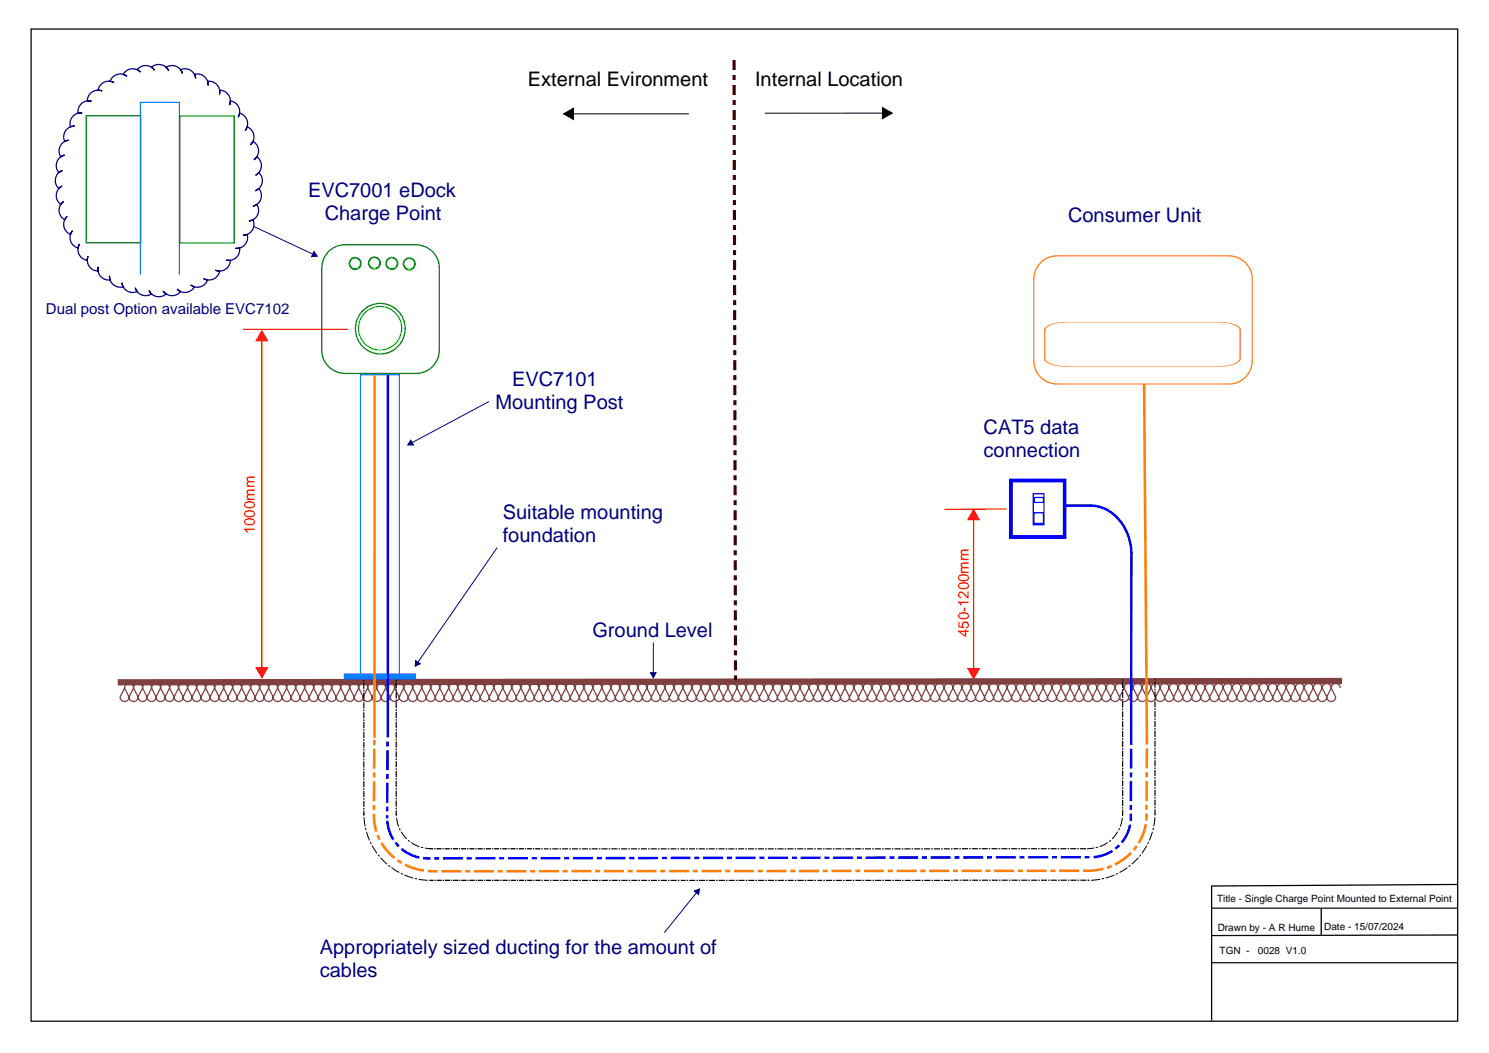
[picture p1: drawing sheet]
<svg xmlns="http://www.w3.org/2000/svg" width="420mm" height="297mm" viewBox="0 0 420 297" stroke-linecap="round" stroke-linejoin="round" font-family="sans-serif">
<path d="M378.5 192.1l-345.3 .3" fill="none" stroke="#804040" stroke-width="1.8" stroke-linecap="butt"/>
<g fill="none" stroke="#804040" stroke-width=".35">
<path d="M35.1 194l-1.2 2.6a1.27 1.27 0 0 0 1.2 1.3 1.27 1.27 0 0 0 1.3-1.3M35.5 193.2a1.27 1.27 0 0 1 1.4-.3 1.27 1.27 0 0 1 .8 1.1l-1.3 2.6-1.3-2.6zM36.4 196.6a1.27 1.27 0 0 0 1.3 1.3 1.27 1.27 0 0 0 1.2-1.3M38 193.2a1.27 1.27 0 0 1 1.4-.3 1.27 1.27 0 0 1 .8 1.1l-1.3 2.6-1.2-2.6zM38.9 196.6a1.27 1.27 0 0 0 1.3 1.3 1.27 1.27 0 0 0 1.3-1.3M40.6 193.2a1.27 1.27 0 0 1 1.4-.3 1.27 1.27 0 0 1 .8 1.1l-1.3 2.6-1.3-2.6zM41.5 196.6a1.27 1.27 0 0 0 1.3 1.3 1.27 1.27 0 0 0 1.2-1.3M43.1 193.2a1.27 1.27 0 0 1 1.4-.3 1.27 1.27 0 0 1 .8 1.1l-1.3 2.6-1.2-2.6zM44 196.6a1.27 1.27 0 0 0 1.3 1.3 1.27 1.27 0 0 0 1.3-1.3M45.7 193.2a1.27 1.27 0 0 1 1.4-.3 1.27 1.27 0 0 1 .7 1.1l-1.2 2.6-1.3-2.6zM46.6 196.6a1.27 1.27 0 0 0 1.2 1.3 1.27 1.27 0 0 0 1.3-1.3M48.2 193.2a1.27 1.27 0 0 1 1.4-.3 1.27 1.27 0 0 1 .8 1.1l-1.3 2.6-1.3-2.6z"/>
<path d="M49.1 196.6a1.27 1.27 0 0 0 1.3 1.3 1.27 1.27 0 0 0 1.2-1.3M50.7 193.2a1.27 1.27 0 0 1 1.4-.3 1.27 1.27 0 0 1 .8 1.1l-1.3 2.6-1.2-2.6zM51.6 196.6a1.27 1.27 0 0 0 1.3 1.3 1.27 1.27 0 0 0 1.3-1.3M53.3 193.2a1.27 1.27 0 0 1 1.4-.3 1.27 1.27 0 0 1 .8 1.1l-1.3 2.6-1.3-2.6zM54.2 196.6a1.27 1.27 0 0 0 1.3 1.3 1.27 1.27 0 0 0 1.2-1.3M55.8 193.2a1.27 1.27 0 0 1 1.4-.3 1.27 1.27 0 0 1 .8 1.1l-1.3 2.6-1.2-2.6zM56.7 196.6a1.27 1.27 0 0 0 1.3 1.3 1.27 1.27 0 0 0 1.3-1.3M58.4 193.2a1.27 1.27 0 0 1 1.4-.3 1.27 1.27 0 0 1 .7 1.1l-1.2 2.6-1.3-2.6zM59.3 196.6a1.27 1.27 0 0 0 1.2 1.3 1.27 1.27 0 0 0 1.3-1.3M60.9 193.2a1.27 1.27 0 0 1 1.4-.3 1.27 1.27 0 0 1 .8 1.1l-1.3 2.6-1.3-2.6zM61.8 196.6a1.27 1.27 0 0 0 1.3 1.3 1.27 1.27 0 0 0 1.2-1.3M63.4 193.2a1.27 1.27 0 0 1 1.4-.3 1.27 1.27 0 0 1 .8 1.1l-1.3 2.6-1.2-2.6z"/>
<path d="M64.3 196.6a1.27 1.27 0 0 0 1.3 1.3 1.27 1.27 0 0 0 1.3-1.3M66 193.2a1.27 1.27 0 0 1 1.4-.3 1.27 1.27 0 0 1 .8 1.1l-1.3 2.6-1.3-2.6zM66.9 196.6a1.27 1.27 0 0 0 1.3 1.3 1.27 1.27 0 0 0 1.2-1.3M68.5 193.2a1.27 1.27 0 0 1 1.4-.3 1.27 1.27 0 0 1 .8 1.1l-1.3 2.6-1.2-2.6zM69.4 196.6a1.27 1.27 0 0 0 1.3 1.3 1.27 1.27 0 0 0 1.3-1.3M71.1 193.2a1.27 1.27 0 0 1 1.4-.3 1.27 1.27 0 0 1 .7 1.1l-1.2 2.6-1.3-2.6zM72 196.6a1.27 1.27 0 0 0 1.2 1.3 1.27 1.27 0 0 0 1.3-1.3M73.6 193.2a1.27 1.27 0 0 1 1.4-.3 1.27 1.27 0 0 1 .8 1.1l-1.3 2.6-1.3-2.6zM74.5 196.6a1.27 1.27 0 0 0 1.3 1.3 1.27 1.27 0 0 0 1.2-1.3M76.1 193.2a1.27 1.27 0 0 1 1.4-.3 1.27 1.27 0 0 1 .8 1.1l-1.3 2.6-1.2-2.6zM77 196.6a1.27 1.27 0 0 0 1.3 1.3 1.27 1.27 0 0 0 1.3-1.3M78.7 193.2a1.27 1.27 0 0 1 1.4-.3 1.27 1.27 0 0 1 .8 1.1l-1.3 2.6-1.3-2.6z"/>
<path d="M79.6 196.6a1.27 1.27 0 0 0 1.3 1.3 1.27 1.27 0 0 0 1.2-1.3M81.2 193.2a1.27 1.27 0 0 1 1.4-.3 1.27 1.27 0 0 1 .8 1.1l-1.3 2.6-1.2-2.6zM82.1 196.6a1.27 1.27 0 0 0 1.3 1.3 1.27 1.27 0 0 0 1.3-1.3M83.8 193.2a1.27 1.27 0 0 1 1.4-.3 1.27 1.27 0 0 1 .7 1.1l-1.2 2.6-1.3-2.6zM84.7 196.6a1.27 1.27 0 0 0 1.2 1.3 1.27 1.27 0 0 0 1.3-1.3M86.3 193.2a1.27 1.27 0 0 1 1.4-.3 1.27 1.27 0 0 1 .8 1.1l-1.3 2.6-1.3-2.6zM87.2 196.6a1.27 1.27 0 0 0 1.3 1.3 1.27 1.27 0 0 0 1.2-1.3M88.8 193.2a1.27 1.27 0 0 1 1.4-.3 1.27 1.27 0 0 1 .8 1.1l-1.3 2.6-1.2-2.6zM89.7 196.6a1.27 1.27 0 0 0 1.3 1.3 1.27 1.27 0 0 0 1.3-1.3M91.4 193.2a1.27 1.27 0 0 1 1.4-.3 1.27 1.27 0 0 1 .8 1.1l-1.3 2.6-1.3-2.6zM92.3 196.6a1.27 1.27 0 0 0 1.3 1.3 1.27 1.27 0 0 0 1.2-1.3M93.9 193.2a1.27 1.27 0 0 1 1.4-.3 1.27 1.27 0 0 1 .8 1.1l-1.3 2.6-1.2-2.6z"/>
<path d="M94.8 196.6a1.27 1.27 0 0 0 1.3 1.3 1.27 1.27 0 0 0 1.3-1.3M96.5 193.2a1.27 1.27 0 0 1 1.4-.3 1.27 1.27 0 0 1 .7 1.1l-1.2 2.6-1.3-2.6zM97.4 196.6a1.27 1.27 0 0 0 1.2 1.3 1.27 1.27 0 0 0 1.3-1.3M99 193.2a1.27 1.27 0 0 1 1.4-.3 1.27 1.27 0 0 1 .8 1.1l-1.3 2.6-1.3-2.6zM99.9 196.6a1.27 1.27 0 0 0 1.3 1.3 1.27 1.27 0 0 0 1.2-1.3M101.5 193.2a1.27 1.27 0 0 1 1.4-.3 1.27 1.27 0 0 1 .8 1.1l-1.3 2.6-1.2-2.6zM102.4 196.6a1.27 1.27 0 0 0 1.3 1.3 1.27 1.27 0 0 0 1.3-1.3M104.1 193.2a1.27 1.27 0 0 1 1.4-.3 1.27 1.27 0 0 1 .8 1.1l-1.3 2.6-1.3-2.6zM105 196.6a1.27 1.27 0 0 0 1.3 1.3 1.27 1.27 0 0 0 1.2-1.3M106.6 193.2a1.27 1.27 0 0 1 1.4-.3 1.27 1.27 0 0 1 .8 1.1l-1.3 2.6-1.2-2.6zM107.5 196.6a1.27 1.27 0 0 0 1.3 1.3 1.27 1.27 0 0 0 1.3-1.3M109.2 193.2a1.27 1.27 0 0 1 1.4-.3 1.27 1.27 0 0 1 .7 1.1l-1.2 2.6-1.3-2.6z"/>
<path d="M110.1 196.6a1.27 1.27 0 0 0 1.2 1.3 1.27 1.27 0 0 0 1.3-1.3M111.7 193.2a1.27 1.27 0 0 1 1.4-.3 1.27 1.27 0 0 1 .8 1.1l-1.3 2.6-1.3-2.6zM112.6 196.6a1.27 1.27 0 0 0 1.3 1.3 1.27 1.27 0 0 0 1.2-1.3M114.2 193.2a1.27 1.27 0 0 1 1.4-.3 1.27 1.27 0 0 1 .8 1.1l-1.3 2.6-1.2-2.6zM115.1 196.6a1.27 1.27 0 0 0 1.3 1.3 1.27 1.27 0 0 0 1.3-1.3M116.8 193.2a1.27 1.27 0 0 1 1.4-.3 1.27 1.27 0 0 1 .8 1.1l-1.3 2.6-1.3-2.6zM117.7 196.6a1.27 1.27 0 0 0 1.3 1.3 1.27 1.27 0 0 0 1.2-1.3M119.3 193.2a1.27 1.27 0 0 1 1.4-.3 1.27 1.27 0 0 1 .8 1.1l-1.3 2.6-1.2-2.6zM120.2 196.6a1.27 1.27 0 0 0 1.3 1.3 1.27 1.27 0 0 0 1.3-1.3M121.9 193.2a1.27 1.27 0 0 1 1.4-.3 1.27 1.27 0 0 1 .7 1.1l-1.2 2.6-1.3-2.6zM122.8 196.6a1.27 1.27 0 0 0 1.2 1.3 1.27 1.27 0 0 0 1.3-1.3M124.4 193.2a1.27 1.27 0 0 1 1.4-.3 1.27 1.27 0 0 1 .8 1.1l-1.3 2.6-1.3-2.6z"/>
<path d="M125.3 196.6a1.27 1.27 0 0 0 1.3 1.3 1.27 1.27 0 0 0 1.2-1.3M126.9 193.2a1.27 1.27 0 0 1 1.4-.3 1.27 1.27 0 0 1 .8 1.1l-1.3 2.6-1.2-2.6zM127.8 196.6a1.27 1.27 0 0 0 1.3 1.3 1.27 1.27 0 0 0 1.3-1.3M129.5 193.2a1.27 1.27 0 0 1 1.4-.3 1.27 1.27 0 0 1 .8 1.1l-1.3 2.6-1.3-2.6zM130.4 196.6a1.27 1.27 0 0 0 1.3 1.3 1.27 1.27 0 0 0 1.2-1.3M132 193.2a1.27 1.27 0 0 1 1.4-.3 1.27 1.27 0 0 1 .8 1.1l-1.3 2.6-1.2-2.6zM132.9 196.6a1.27 1.27 0 0 0 1.3 1.3 1.27 1.27 0 0 0 1.3-1.3M134.6 193.2a1.27 1.27 0 0 1 1.4-.3 1.27 1.27 0 0 1 .7 1.1l-1.2 2.6-1.3-2.6zM135.5 196.6a1.27 1.27 0 0 0 1.2 1.3 1.27 1.27 0 0 0 1.3-1.3M137.1 193.2a1.27 1.27 0 0 1 1.4-.3 1.27 1.27 0 0 1 .8 1.1l-1.3 2.6-1.3-2.6zM138 196.6a1.27 1.27 0 0 0 1.3 1.3 1.27 1.27 0 0 0 1.2-1.3M139.6 193.2a1.27 1.27 0 0 1 1.4-.3 1.27 1.27 0 0 1 .8 1.1l-1.3 2.6-1.2-2.6z"/>
<path d="M140.5 196.6a1.27 1.27 0 0 0 1.3 1.3 1.27 1.27 0 0 0 1.3-1.3M142.2 193.2a1.27 1.27 0 0 1 1.4-.3 1.27 1.27 0 0 1 .8 1.1l-1.3 2.6-1.3-2.6zM143.1 196.6a1.27 1.27 0 0 0 1.3 1.3 1.27 1.27 0 0 0 1.2-1.3M144.7 193.2a1.27 1.27 0 0 1 1.4-.3 1.27 1.27 0 0 1 .8 1.1l-1.3 2.6-1.2-2.6zM145.6 196.6a1.27 1.27 0 0 0 1.3 1.3 1.27 1.27 0 0 0 1.3-1.3M147.3 193.2a1.27 1.27 0 0 1 1.4-.3 1.27 1.27 0 0 1 .7 1.1l-1.2 2.6-1.3-2.6zM148.2 196.6a1.27 1.27 0 0 0 1.2 1.3 1.27 1.27 0 0 0 1.3-1.3M149.8 193.2a1.27 1.27 0 0 1 1.4-.3 1.27 1.27 0 0 1 .8 1.1l-1.3 2.6-1.3-2.6zM150.7 196.6a1.27 1.27 0 0 0 1.3 1.3 1.27 1.27 0 0 0 1.2-1.3M152.3 193.2a1.27 1.27 0 0 1 1.4-.3 1.27 1.27 0 0 1 .8 1.1l-1.3 2.6-1.2-2.6zM153.2 196.6a1.27 1.27 0 0 0 1.3 1.3 1.27 1.27 0 0 0 1.3-1.3M154.9 193.2a1.27 1.27 0 0 1 1.4-.3 1.27 1.27 0 0 1 .8 1.1l-1.3 2.6-1.3-2.6z"/>
<path d="M155.8 196.6a1.27 1.27 0 0 0 1.3 1.3 1.27 1.27 0 0 0 1.2-1.3M157.4 193.2a1.27 1.27 0 0 1 1.4-.3 1.27 1.27 0 0 1 .8 1.1l-1.3 2.6-1.2-2.6zM158.3 196.6a1.27 1.27 0 0 0 1.3 1.3 1.27 1.27 0 0 0 1.3-1.3M160 193.2a1.27 1.27 0 0 1 1.4-.3 1.27 1.27 0 0 1 .7 1.1l-1.2 2.6-1.3-2.6zM160.9 196.6a1.27 1.27 0 0 0 1.2 1.3 1.27 1.27 0 0 0 1.3-1.3M162.5 193.2a1.27 1.27 0 0 1 1.4-.3 1.27 1.27 0 0 1 .8 1.1l-1.3 2.6-1.3-2.6zM163.4 196.6a1.27 1.27 0 0 0 1.3 1.3 1.27 1.27 0 0 0 1.2-1.3M165 193.2a1.27 1.27 0 0 1 1.4-.3 1.27 1.27 0 0 1 .8 1.1l-1.3 2.6-1.2-2.6zM165.9 196.6a1.27 1.27 0 0 0 1.3 1.3 1.27 1.27 0 0 0 1.3-1.3M167.6 193.2a1.27 1.27 0 0 1 1.4-.3 1.27 1.27 0 0 1 .8 1.1l-1.3 2.6-1.3-2.6zM168.5 196.6a1.27 1.27 0 0 0 1.3 1.3 1.27 1.27 0 0 0 1.2-1.3M170.1 193.2a1.27 1.27 0 0 1 1.4-.3 1.27 1.27 0 0 1 .8 1.1l-1.3 2.6-1.2-2.6z"/>
<path d="M171 196.6a1.27 1.27 0 0 0 1.3 1.3 1.27 1.27 0 0 0 1.3-1.3M172.7 193.2a1.27 1.27 0 0 1 1.4-.3 1.27 1.27 0 0 1 .7 1.1l-1.2 2.6-1.3-2.6zM173.6 196.6a1.27 1.27 0 0 0 1.2 1.3 1.27 1.27 0 0 0 1.3-1.3M175.2 193.2a1.27 1.27 0 0 1 1.4-.3 1.27 1.27 0 0 1 .8 1.1l-1.3 2.6-1.3-2.6zM176.1 196.6a1.27 1.27 0 0 0 1.3 1.3 1.27 1.27 0 0 0 1.2-1.3M177.7 193.2a1.27 1.27 0 0 1 1.4-.3 1.27 1.27 0 0 1 .8 1.1l-1.3 2.6-1.2-2.6zM178.6 196.6a1.27 1.27 0 0 0 1.3 1.3 1.27 1.27 0 0 0 1.3-1.3M180.3 193.2a1.27 1.27 0 0 1 1.4-.3 1.27 1.27 0 0 1 .8 1.1l-1.3 2.6-1.3-2.6zM181.2 196.6a1.27 1.27 0 0 0 1.3 1.3 1.27 1.27 0 0 0 1.2-1.3M182.8 193.2a1.27 1.27 0 0 1 1.4-.3 1.27 1.27 0 0 1 .8 1.1l-1.3 2.6-1.2-2.6zM183.7 196.6a1.27 1.27 0 0 0 1.3 1.3 1.27 1.27 0 0 0 1.3-1.3M185.4 193.2a1.27 1.27 0 0 1 1.4-.3 1.27 1.27 0 0 1 .7 1.1l-1.2 2.6-1.3-2.6z"/>
<path d="M186.3 196.6a1.27 1.27 0 0 0 1.2 1.3 1.27 1.27 0 0 0 1.3-1.3M187.9 193.2a1.27 1.27 0 0 1 1.4-.3 1.27 1.27 0 0 1 .8 1.1l-1.3 2.6-1.3-2.6zM188.8 196.6a1.27 1.27 0 0 0 1.3 1.3 1.27 1.27 0 0 0 1.2-1.3M190.4 193.2a1.27 1.27 0 0 1 1.4-.3 1.27 1.27 0 0 1 .8 1.1l-1.3 2.6-1.2-2.6zM191.3 196.6a1.27 1.27 0 0 0 1.3 1.3 1.27 1.27 0 0 0 1.3-1.3M193 193.2a1.27 1.27 0 0 1 1.4-.3 1.27 1.27 0 0 1 .8 1.1l-1.3 2.6-1.3-2.6zM193.9 196.6a1.27 1.27 0 0 0 1.3 1.3 1.27 1.27 0 0 0 1.2-1.3M195.5 193.2a1.27 1.27 0 0 1 1.4-.3 1.27 1.27 0 0 1 .8 1.1l-1.3 2.6-1.2-2.6zM196.4 196.6a1.27 1.27 0 0 0 1.3 1.3 1.27 1.27 0 0 0 1.3-1.3M198.1 193.2a1.27 1.27 0 0 1 1.4-.3 1.27 1.27 0 0 1 .7 1.1l-1.2 2.6-1.3-2.6zM199 196.6a1.27 1.27 0 0 0 1.2 1.3 1.27 1.27 0 0 0 1.3-1.3M200.6 193.2a1.27 1.27 0 0 1 1.4-.3 1.27 1.27 0 0 1 .8 1.1l-1.3 2.6-1.3-2.6z"/>
<path d="M201.5 196.6a1.27 1.27 0 0 0 1.3 1.3 1.27 1.27 0 0 0 1.2-1.3M203.1 193.2a1.27 1.27 0 0 1 1.4-.3 1.27 1.27 0 0 1 .8 1.1l-1.3 2.6-1.2-2.6zM204 196.6a1.27 1.27 0 0 0 1.3 1.3 1.27 1.27 0 0 0 1.3-1.3M205.7 193.2a1.27 1.27 0 0 1 1.4-.3 1.27 1.27 0 0 1 .8 1.1l-1.3 2.6-1.3-2.6zM206.6 196.6a1.27 1.27 0 0 0 1.3 1.3 1.27 1.27 0 0 0 1.2-1.3M208.2 193.2a1.27 1.27 0 0 1 1.4-.3 1.27 1.27 0 0 1 .8 1.1l-1.3 2.6-1.2-2.6zM209.1 196.6a1.27 1.27 0 0 0 1.3 1.3 1.27 1.27 0 0 0 1.3-1.3M210.8 193.2a1.27 1.27 0 0 1 1.4-.3 1.27 1.27 0 0 1 .7 1.1l-1.2 2.6-1.3-2.6zM211.7 196.6a1.27 1.27 0 0 0 1.2 1.3 1.27 1.27 0 0 0 1.3-1.3M213.3 193.2a1.27 1.27 0 0 1 1.4-.3 1.27 1.27 0 0 1 .8 1.1l-1.3 2.6-1.3-2.6zM214.2 196.6a1.27 1.27 0 0 0 1.3 1.3 1.27 1.27 0 0 0 1.2-1.3M215.8 193.2a1.27 1.27 0 0 1 1.4-.3 1.27 1.27 0 0 1 .8 1.1l-1.3 2.6-1.2-2.6z"/>
<path d="M216.7 196.6a1.27 1.27 0 0 0 1.3 1.3 1.27 1.27 0 0 0 1.3-1.3M218.4 193.2a1.27 1.27 0 0 1 1.4-.3 1.27 1.27 0 0 1 .8 1.1l-1.3 2.6-1.3-2.6zM219.3 196.6a1.27 1.27 0 0 0 1.3 1.3 1.27 1.27 0 0 0 1.2-1.3M220.9 193.2a1.27 1.27 0 0 1 1.4-.3 1.27 1.27 0 0 1 .8 1.1l-1.3 2.6-1.2-2.6zM221.8 196.6a1.27 1.27 0 0 0 1.3 1.3 1.27 1.27 0 0 0 1.3-1.3M223.5 193.2a1.27 1.27 0 0 1 1.4-.3 1.27 1.27 0 0 1 .7 1.1l-1.2 2.6-1.3-2.6zM224.4 196.6a1.27 1.27 0 0 0 1.2 1.3 1.27 1.27 0 0 0 1.3-1.3M226 193.2a1.27 1.27 0 0 1 1.4-.3 1.27 1.27 0 0 1 .8 1.1l-1.3 2.6-1.3-2.6zM226.9 196.6a1.27 1.27 0 0 0 1.3 1.3 1.27 1.27 0 0 0 1.2-1.3M228.5 193.2a1.27 1.27 0 0 1 1.4-.3 1.27 1.27 0 0 1 .8 1.1l-1.3 2.6-1.2-2.6zM229.4 196.6a1.27 1.27 0 0 0 1.3 1.3 1.27 1.27 0 0 0 1.3-1.3M231.1 193.2a1.27 1.27 0 0 1 1.4-.3 1.27 1.27 0 0 1 .8 1.1l-1.3 2.6-1.3-2.6z"/>
<path d="M232 196.6a1.27 1.27 0 0 0 1.3 1.3 1.27 1.27 0 0 0 1.2-1.3M233.6 193.2a1.27 1.27 0 0 1 1.4-.3 1.27 1.27 0 0 1 .8 1.1l-1.3 2.6-1.2-2.6zM234.5 196.6a1.27 1.27 0 0 0 1.3 1.3 1.27 1.27 0 0 0 1.3-1.3M236.2 193.2a1.27 1.27 0 0 1 1.4-.3 1.27 1.27 0 0 1 .7 1.1l-1.2 2.6-1.3-2.6zM237.1 196.6a1.27 1.27 0 0 0 1.2 1.3 1.27 1.27 0 0 0 1.3-1.3M238.7 193.2a1.27 1.27 0 0 1 1.4-.3 1.27 1.27 0 0 1 .8 1.1l-1.3 2.6-1.3-2.6zM239.6 196.6a1.27 1.27 0 0 0 1.3 1.3 1.27 1.27 0 0 0 1.2-1.3M241.2 193.2a1.27 1.27 0 0 1 1.4-.3 1.27 1.27 0 0 1 .8 1.1l-1.3 2.6-1.2-2.6zM242.1 196.6a1.27 1.27 0 0 0 1.3 1.3 1.27 1.27 0 0 0 1.3-1.3M243.8 193.2a1.27 1.27 0 0 1 1.4-.3 1.27 1.27 0 0 1 .8 1.1l-1.3 2.6-1.3-2.6zM244.7 196.6a1.27 1.27 0 0 0 1.3 1.3 1.27 1.27 0 0 0 1.2-1.3M246.3 193.2a1.27 1.27 0 0 1 1.4-.3 1.27 1.27 0 0 1 .8 1.1l-1.3 2.6-1.2-2.6z"/>
<path d="M247.2 196.6a1.27 1.27 0 0 0 1.3 1.3 1.27 1.27 0 0 0 1.3-1.3M248.9 193.2a1.27 1.27 0 0 1 1.4-.3 1.27 1.27 0 0 1 .7 1.1l-1.2 2.6-1.3-2.6zM249.8 196.6a1.27 1.27 0 0 0 1.2 1.3 1.27 1.27 0 0 0 1.3-1.3M251.4 193.2a1.27 1.27 0 0 1 1.4-.3 1.27 1.27 0 0 1 .8 1.1l-1.3 2.6-1.3-2.6zM252.3 196.6a1.27 1.27 0 0 0 1.3 1.3 1.27 1.27 0 0 0 1.2-1.3M253.9 193.2a1.27 1.27 0 0 1 1.4-.3 1.27 1.27 0 0 1 .8 1.1l-1.3 2.6-1.2-2.6zM254.8 196.6a1.27 1.27 0 0 0 1.3 1.3 1.27 1.27 0 0 0 1.3-1.3M256.5 193.2a1.27 1.27 0 0 1 1.4-.3 1.27 1.27 0 0 1 .8 1.1l-1.3 2.6-1.3-2.6zM257.4 196.6a1.27 1.27 0 0 0 1.3 1.3 1.27 1.27 0 0 0 1.2-1.3M259 193.2a1.27 1.27 0 0 1 1.4-.3 1.27 1.27 0 0 1 .8 1.1l-1.3 2.6-1.2-2.6zM259.9 196.6a1.27 1.27 0 0 0 1.3 1.3 1.27 1.27 0 0 0 1.3-1.3M261.6 193.2a1.27 1.27 0 0 1 1.4-.3 1.27 1.27 0 0 1 .7 1.1l-1.2 2.6-1.3-2.6z"/>
<path d="M262.5 196.6a1.27 1.27 0 0 0 1.2 1.3 1.27 1.27 0 0 0 1.3-1.3M264.1 193.2a1.27 1.27 0 0 1 1.4-.3 1.27 1.27 0 0 1 .8 1.1l-1.3 2.6-1.3-2.6zM265 196.6a1.27 1.27 0 0 0 1.3 1.3 1.27 1.27 0 0 0 1.2-1.3M266.6 193.2a1.27 1.27 0 0 1 1.4-.3 1.27 1.27 0 0 1 .8 1.1l-1.3 2.6-1.2-2.6zM267.5 196.6a1.27 1.27 0 0 0 1.3 1.3 1.27 1.27 0 0 0 1.3-1.3M269.2 193.2a1.27 1.27 0 0 1 1.4-.3 1.27 1.27 0 0 1 .8 1.1l-1.3 2.6-1.3-2.6zM270.1 196.6a1.27 1.27 0 0 0 1.3 1.3 1.27 1.27 0 0 0 1.2-1.3M271.7 193.2a1.27 1.27 0 0 1 1.4-.3 1.27 1.27 0 0 1 .8 1.1l-1.3 2.6-1.2-2.6zM272.6 196.6a1.27 1.27 0 0 0 1.3 1.3 1.27 1.27 0 0 0 1.3-1.3M274.3 193.2a1.27 1.27 0 0 1 1.4-.3 1.27 1.27 0 0 1 .7 1.1l-1.2 2.6-1.3-2.6zM275.2 196.6a1.27 1.27 0 0 0 1.2 1.3 1.27 1.27 0 0 0 1.3-1.3M276.8 193.2a1.27 1.27 0 0 1 1.4-.3 1.27 1.27 0 0 1 .8 1.1l-1.3 2.6-1.3-2.6z"/>
<path d="M277.7 196.6a1.27 1.27 0 0 0 1.3 1.3 1.27 1.27 0 0 0 1.2-1.3M279.3 193.2a1.27 1.27 0 0 1 1.4-.3 1.27 1.27 0 0 1 .8 1.1l-1.3 2.6-1.2-2.6zM280.2 196.6a1.27 1.27 0 0 0 1.3 1.3 1.27 1.27 0 0 0 1.3-1.3M281.9 193.2a1.27 1.27 0 0 1 1.4-.3 1.27 1.27 0 0 1 .8 1.1l-1.3 2.6-1.3-2.6zM282.8 196.6a1.27 1.27 0 0 0 1.3 1.3 1.27 1.27 0 0 0 1.2-1.3M284.4 193.2a1.27 1.27 0 0 1 1.4-.3 1.27 1.27 0 0 1 .8 1.1l-1.3 2.6-1.2-2.6zM285.3 196.6a1.27 1.27 0 0 0 1.3 1.3 1.27 1.27 0 0 0 1.3-1.3M287 193.2a1.27 1.27 0 0 1 1.4-.3 1.27 1.27 0 0 1 .7 1.1l-1.2 2.6-1.3-2.6zM287.9 196.6a1.27 1.27 0 0 0 1.2 1.3 1.27 1.27 0 0 0 1.3-1.3M289.5 193.2a1.27 1.27 0 0 1 1.4-.3 1.27 1.27 0 0 1 .8 1.1l-1.3 2.6-1.3-2.6zM290.4 196.6a1.27 1.27 0 0 0 1.3 1.3 1.27 1.27 0 0 0 1.2-1.3M292 193.2a1.27 1.27 0 0 1 1.4-.3 1.27 1.27 0 0 1 .8 1.1l-1.3 2.6-1.2-2.6z"/>
<path d="M292.9 196.6a1.27 1.27 0 0 0 1.3 1.3 1.27 1.27 0 0 0 1.3-1.3M294.6 193.2a1.27 1.27 0 0 1 1.4-.3 1.27 1.27 0 0 1 .8 1.1l-1.3 2.6-1.3-2.6zM295.5 196.6a1.27 1.27 0 0 0 1.3 1.3 1.27 1.27 0 0 0 1.2-1.3M297.1 193.2a1.27 1.27 0 0 1 1.4-.3 1.27 1.27 0 0 1 .8 1.1l-1.3 2.6-1.2-2.6zM298 196.6a1.27 1.27 0 0 0 1.3 1.3 1.27 1.27 0 0 0 1.3-1.3M299.7 193.2a1.27 1.27 0 0 1 1.4-.3 1.27 1.27 0 0 1 .7 1.1l-1.2 2.6-1.3-2.6zM300.6 196.6a1.27 1.27 0 0 0 1.2 1.3 1.27 1.27 0 0 0 1.3-1.3M302.2 193.2a1.27 1.27 0 0 1 1.4-.3 1.27 1.27 0 0 1 .8 1.1l-1.3 2.6-1.3-2.6zM303.1 196.6a1.27 1.27 0 0 0 1.3 1.3 1.27 1.27 0 0 0 1.2-1.3M304.7 193.2a1.27 1.27 0 0 1 1.4-.3 1.27 1.27 0 0 1 .8 1.1l-1.3 2.6-1.2-2.6zM305.6 196.6a1.27 1.27 0 0 0 1.3 1.3 1.27 1.27 0 0 0 1.3-1.3M307.3 193.2a1.27 1.27 0 0 1 1.4-.3 1.27 1.27 0 0 1 .8 1.1l-1.3 2.6-1.3-2.6z"/>
<path d="M308.2 196.6a1.27 1.27 0 0 0 1.3 1.3 1.27 1.27 0 0 0 1.2-1.3M309.8 193.2a1.27 1.27 0 0 1 1.4-.3 1.27 1.27 0 0 1 .8 1.1l-1.3 2.6-1.2-2.6zM310.7 196.6a1.27 1.27 0 0 0 1.3 1.3 1.27 1.27 0 0 0 1.3-1.3M312.4 193.2a1.27 1.27 0 0 1 1.4-.3 1.27 1.27 0 0 1 .7 1.1l-1.2 2.6-1.3-2.6zM313.3 196.6a1.27 1.27 0 0 0 1.2 1.3 1.27 1.27 0 0 0 1.3-1.3M314.9 193.2a1.27 1.27 0 0 1 1.4-.3 1.27 1.27 0 0 1 .8 1.1l-1.3 2.6-1.3-2.6zM315.8 196.6a1.27 1.27 0 0 0 1.3 1.3 1.27 1.27 0 0 0 1.2-1.3M317.4 193.2a1.27 1.27 0 0 1 1.4-.3 1.27 1.27 0 0 1 .8 1.1l-1.3 2.6-1.2-2.6zM318.3 196.6a1.27 1.27 0 0 0 1.3 1.3 1.27 1.27 0 0 0 1.3-1.3M320 193.2a1.27 1.27 0 0 1 1.4-.3 1.27 1.27 0 0 1 .8 1.1l-1.3 2.6-1.3-2.6zM320.9 196.6a1.27 1.27 0 0 0 1.3 1.3 1.27 1.27 0 0 0 1.2-1.3M322.5 193.2a1.27 1.27 0 0 1 1.4-.3 1.27 1.27 0 0 1 .8 1.1l-1.3 2.6-1.2-2.6z"/>
<path d="M323.4 196.6a1.27 1.27 0 0 0 1.3 1.3 1.27 1.27 0 0 0 1.3-1.3M325.1 193.2a1.27 1.27 0 0 1 1.4-.3 1.27 1.27 0 0 1 .7 1.1l-1.2 2.6-1.3-2.6zM326 196.6a1.27 1.27 0 0 0 1.2 1.3 1.27 1.27 0 0 0 1.3-1.3M327.6 193.2a1.27 1.27 0 0 1 1.4-.3 1.27 1.27 0 0 1 .8 1.1l-1.3 2.6-1.3-2.6zM328.5 196.6a1.27 1.27 0 0 0 1.3 1.3 1.27 1.27 0 0 0 1.2-1.3M330.1 193.2a1.27 1.27 0 0 1 1.4-.3 1.27 1.27 0 0 1 .8 1.1l-1.3 2.6-1.2-2.6zM331 196.6a1.27 1.27 0 0 0 1.3 1.3 1.27 1.27 0 0 0 1.3-1.3M332.7 193.2a1.27 1.27 0 0 1 1.4-.3 1.27 1.27 0 0 1 .8 1.1l-1.3 2.6-1.3-2.6zM333.6 196.6a1.27 1.27 0 0 0 1.3 1.3 1.27 1.27 0 0 0 1.2-1.3M335.2 193.2a1.27 1.27 0 0 1 1.4-.3 1.27 1.27 0 0 1 .8 1.1l-1.3 2.6-1.2-2.6zM336.1 196.6a1.27 1.27 0 0 0 1.3 1.3 1.27 1.27 0 0 0 1.3-1.3M337.8 193.2a1.27 1.27 0 0 1 1.4-.3 1.27 1.27 0 0 1 .7 1.1l-1.2 2.6-1.3-2.6z"/>
<path d="M338.7 196.6a1.27 1.27 0 0 0 1.2 1.3 1.27 1.27 0 0 0 1.3-1.3M340.3 193.2a1.27 1.27 0 0 1 1.4-.3 1.27 1.27 0 0 1 .8 1.1l-1.3 2.6-1.3-2.6zM341.2 196.6a1.27 1.27 0 0 0 1.3 1.3 1.27 1.27 0 0 0 1.2-1.3M342.8 193.2a1.27 1.27 0 0 1 1.4-.3 1.27 1.27 0 0 1 .8 1.1l-1.3 2.6-1.2-2.6zM343.7 196.6a1.27 1.27 0 0 0 1.3 1.3 1.27 1.27 0 0 0 1.3-1.3M345.4 193.2a1.27 1.27 0 0 1 1.4-.3 1.27 1.27 0 0 1 .8 1.1l-1.3 2.6-1.3-2.6zM346.3 196.6a1.27 1.27 0 0 0 1.3 1.3 1.27 1.27 0 0 0 1.2-1.3M347.9 193.2a1.27 1.27 0 0 1 1.4-.3 1.27 1.27 0 0 1 .8 1.1l-1.3 2.6-1.2-2.6zM348.8 196.6a1.27 1.27 0 0 0 1.3 1.3 1.27 1.27 0 0 0 1.3-1.3M350.5 193.2a1.27 1.27 0 0 1 1.4-.3 1.27 1.27 0 0 1 .7 1.1l-1.2 2.6-1.3-2.6zM351.4 196.6a1.27 1.27 0 0 0 1.2 1.3 1.27 1.27 0 0 0 1.3-1.3M353 193.2a1.27 1.27 0 0 1 1.4-.3 1.27 1.27 0 0 1 .8 1.1l-1.3 2.6-1.3-2.6z"/>
<path d="M353.9 196.6a1.27 1.27 0 0 0 1.3 1.3 1.27 1.27 0 0 0 1.2-1.3M355.5 193.2a1.27 1.27 0 0 1 1.4-.3 1.27 1.27 0 0 1 .8 1.1l-1.3 2.6-1.2-2.6zM356.4 196.6a1.27 1.27 0 0 0 1.3 1.3 1.27 1.27 0 0 0 1.3-1.3M358.1 193.2a1.27 1.27 0 0 1 1.4-.3 1.27 1.27 0 0 1 .8 1.1l-1.3 2.6-1.3-2.6zM359 196.6a1.27 1.27 0 0 0 1.3 1.3 1.27 1.27 0 0 0 1.2-1.3M360.6 193.2a1.27 1.27 0 0 1 1.4-.3 1.27 1.27 0 0 1 .8 1.1l-1.3 2.6-1.2-2.6zM361.5 196.6a1.27 1.27 0 0 0 1.3 1.3 1.27 1.27 0 0 0 1.3-1.3M363.2 193.2a1.27 1.27 0 0 1 1.4-.3 1.27 1.27 0 0 1 .7 1.1l-1.2 2.6-1.3-2.6zM364.1 196.6a1.27 1.27 0 0 0 1.2 1.3 1.27 1.27 0 0 0 1.3-1.3M365.7 193.2a1.27 1.27 0 0 1 1.4-.3 1.27 1.27 0 0 1 .8 1.1l-1.3 2.6-1.3-2.6zM366.6 196.6a1.27 1.27 0 0 0 1.3 1.3 1.27 1.27 0 0 0 1.2-1.3M368.2 193.2a1.27 1.27 0 0 1 1.4-.3 1.27 1.27 0 0 1 .8 1.1l-1.3 2.6-1.2-2.6z"/>
<path d="M369.1 196.6a1.27 1.27 0 0 0 1.3 1.3 1.27 1.27 0 0 0 1.3-1.3M370.8 193.2a1.27 1.27 0 0 1 1.4-.3 1.27 1.27 0 0 1 .8 1.1l-1.3 2.6-1.3-2.6zM371.7 196.6a1.27 1.27 0 0 0 1.3 1.3 1.27 1.27 0 0 0 1.2-1.3M373.3 193.2a1.27 1.27 0 0 1 1.4-.3 1.27 1.27 0 0 1 .8 1.1l-1.3 2.6-1.2-2.6zM378 194a1.27 1.27 0 0 0-1.2-1.2 1.27 1.27 0 0 0-1.3 1.2l1.3 2.6a1.27 1.27 0 0 1-1.3 1.3 1.27 1.27 0 0 1-1.3-1.3"/>
</g>
<path d="M298.1 72.2a6.6 6.6 0 0 0-6.5 6.7M346.5 72.1a6.6 6.6 0 0 1 6.7 6.6M291.6 101.8a6.6 6.6 0 0 0 6.7 6.5M353.2 101.6a6.6 6.6 0 0 1-6.5 6.7" fill="none" stroke="#ff8000" stroke-width=".35"/>
<path d="M291.6 78.7v23.4M297.7 72.1h48.9M353.2 78.4v23.4M298.1 108.3h48.9" fill="none" stroke="#ff8040" stroke-width=".35"/>
<path d="M300.5 90.9a7.3 7.3 0 0 0-5.7 1.9l-.1 .4M343.8 90.9a7.8 7.8 0 0 1 5.9 1.8l.1 .4M294.7 101.1a3.6 3.6 0 0 0 3.3 2l2.7 .2M349.8 101a3.5 3.5 0 0 1-3.2 2.1l-2.6 .2" fill="none" stroke="#ff8000" stroke-width=".28"/>
<path d="M294.7 93.1v8.1M300.2 90.9h43.7M349.8 93v8.1M300.5 103.3h43.7" fill="none" stroke="#ff8040" stroke-width=".28"/>
<path d="M285.1 135.5h15.2v16h-15.2z" fill="none" stroke="#00f" stroke-width="1.1" stroke-linecap="butt"/>
<path d="M291.4 139.3h3.1v8.7h-3.1zM291.7 144.6h2.6v3h-2.6zM291.7 140.3h2.6v1.4h-2.6z" fill="none" stroke="#00f" stroke-width=".35"/>
<path d="M39.6 77.4v-48.5h11v48.5M101.7 105.7h11v85h-11z" fill="none" stroke="#0080ff" stroke-width=".35"/>
<path d="M97 190.8h20.4" fill="none" stroke="#0080ff" stroke-width="1.8" stroke-linecap="butt"/>
<g fill="none" stroke="#008000" stroke-width=".35">
<path d="M24.3 32.6h15.4v35.9h-15.4zM50.7 32.7h15.4v35.8h-15.4zM90.7 75.6v23.3M97.3 69a6.6 6.6 0 0 0-6.6 6.8M117.2 69a6.6 6.6 0 0 1 6.7 6.6M117.4 69h-20.2M123.9 75.4v23.4M90.8 98.8a6.6 6.6 0 0 0 6.7 6.5M123.9 98.6a6.6 6.6 0 0 1-6.5 6.7M97.2 105.3h20.2"/>
<circle cx="107.3" cy="92.8" r="7.1"/>
</g>
<circle cx="107.2" cy="92.6" r="6.1" fill="none" stroke="#0f0" stroke-width=".35"/>
<g fill="none" stroke="#008000" stroke-width=".28">
<circle cx="100.2" cy="74.3" r="1.71"/>
<circle cx="105.6" cy="74.2" r="1.71"/>
<circle cx="110.5" cy="74.3" r="1.71"/>
<circle cx="115.4" cy="74.5" r="1.71"/>
</g>
<g fill="none" stroke="#0f0" stroke-width=".28">
<circle cx="100.2" cy="74.3" r="1.48"/>
<circle cx="105.6" cy="74.2" r="1.48"/>
<circle cx="110.5" cy="74.3" r="1.48"/>
<circle cx="115.4" cy="74.4" r="1.48"/>
</g>
<path d="M102.6 229.4a18.9 18.9 0 0 0 18.8 18.9M111.8 229.5a9.7 9.7 0 0 0 9.6 9.8M316.7 229.5a9.7 9.7 0 0 1-9.7 9.8M325.8 229.4a18.9 18.9 0 0 1-18.8 18.9" fill="none" stroke="#000" stroke-width=".28" stroke-dasharray=".6 .5 2.6 .5" stroke-linecap="butt"/>
<path d="M102.6 191.8v38.2M111.8 191.7v38.2M316.7 191.6v38.1M325.8 191.5v38.1M191.6 239.4h-38.2M230.1 239.4h-38.1M268.7 239.4h-38.2M307.1 239.4h-38.1M191.6 248.3h-38.1M230.2 248.3h-38.2M268.7 248.3h-38.1M307.2 248.3h-38.2" fill="none" stroke="#000" stroke-width=".28" stroke-dasharray=".5 .4 2.1 .4" stroke-linecap="butt"/>
<path d="M153 239.4h-31.9M153.1 248.3h-31.9" fill="none" stroke="#000" stroke-width=".28" stroke-dasharray=".5 .4 1.9 .4" stroke-linecap="butt"/>
<path d="M105.7 105.9l-.1 102.2M322.7 108.3l.8 100.5" fill="none" stroke="#ff8000" stroke-width=".71" stroke-linecap="butt"/>
<path d="M109.4 105.9v102.1M300.5 142.6h7.2M307.5 142.6a12.3 12.3 0 0 1 11.3 10.6l.4 3.5M319.1 156.6v52.1" fill="none" stroke="#00f" stroke-width=".71" stroke-linecap="butt"/>
<path d="M105.6 208.7l-.1 21.5M323.5 208.6l-.1 21.5M323.4 230a16.1 16.1 0 0 1-16.6 15.6M122.1 245.7a16.1 16.1 0 0 1-16.6-15.5M306.9 245.6l-185.1 .1" fill="none" stroke="#ff8000" stroke-width=".71" stroke-dasharray="1.4 1.1 5.6 1.1" stroke-linecap="butt"/>
<path d="M109.3 209.1l-.1 21.7M319.1 208.7l-.1 21.5M319 230.1a11.4 11.4 0 0 1-11.6 11.7M120.8 242.1a11.4 11.4 0 0 1-11.6-11.6M307.3 241.8l-186.6 .3" fill="none" stroke="#00f" stroke-width=".71" stroke-dasharray="1.4 1.1 5.6 1.1" stroke-linecap="butt"/>
<path d="M71.6 63.9l17.9 8.4M137.9 113.3l-22.9 12.2M140.2 154.4l-23.1 33.5M184.3 181.2v9.9M197.3 250.7l-9.9 12.4" fill="none" stroke="#000080" stroke-width=".28"/>
<g fill="#000080" stroke="#000080" stroke-width=".28">
<path d="M183.5 189.8h1.6l-.8 1.3z"/>
<path d="M117.2 186.3l1.3 .9-1.4 .7z"/>
<path d="M195.8 251.3l1.5-.6-.2 1.6z"/>
<path d="M115.9 124.1l.7 1.4h-1.6z"/>
<path d="M88.6 70.9l.9 1.4-1.6 .1z"/>
</g>
<path d="M207.1 16.9l.4 175" fill="none" stroke="#400000" stroke-width=".88" stroke-dasharray="2.8 1.4 1.4 1.4" stroke-linecap="butt"/>
<path d="M159 32.1h35.3M251.7 31.9h-36" fill="none" stroke="#000" stroke-width=".28"/>
<path d="M159 32.1l2.8-1.6v3.2zM248.9 30.3l2.8 1.6-2.8 1.6z" fill="#000" stroke="#000" stroke-width=".28"/>
<path d="M68.6 92.9h29.6M73.9 93.4v97.7M274.6 143.8v47.5M283.9 143.5l-17.5 .2" fill="none" stroke="#f00" stroke-width=".35"/>
<g fill="#f00" stroke="#f00" stroke-width=".35">
<path d="M273 188.6h3.2l-1.6 2.7z"/>
<path d="M274.6 143.8l1.6 2.8h-3.2z"/>
<path d="M73.9 93.4l1.5 2.7h-3.1z"/>
<path d="M72.3 188.3h3.1l-1.5 2.8z"/>
</g>
<path d="M25.3 26.6a3 3 0 0 1 3.5-1l-1.1-.2a3 3 0 0 1 4.4-2.1l-1-.4a3 3 0 0 1 4.7-1.4l-1-.5a3 3 0 0 1 4.8-.7l-.9-.6a3 3 0 0 1 4.9 .1l-.9-.8a3 3 0 0 1 4.8 .9l-.6-.9a3 3 0 0 1 4.5 1.6l-.5-.9a3 3 0 0 1 4.3 2.3l-.4-1a3 3 0 0 1 3.9 3l-.2-1.1a3 3 0 0 1 3.4 3.7v-1.2a3 3 0 0 1 2.9 4.2l.2-1.1a3 3 0 0 1 2.2 4.5l.4-1.1a3 3 0 0 1 1.6 4.9l.5-1a3 3 0 0 1 1 5l.6-.9a3 3 0 0 1 .4 5.1l.8-.8a3 3 0 0 1-.4 5.2l.9-.7a3 3 0 0 1-.9 5.1l.9-.6a3 3 0 0 1-1.6 4.9l1.1-.4a3 3 0 0 1-2.2 4.6l1-.3a3 3 0 0 1-2.7 4.3l1.1-.2a3 3 0 0 1-3.2 3.9l1.1-.1a3 3 0 0 1-3.7 3.5h1.1a3 3 0 0 1-4.2 2.8l1.1 .2a3 3 0 0 1-4.4 2.2l1 .4a3 3 0 0 1-4.7 1.4l1 .5a3 3 0 0 1-4.8 .7l.9 .6a3 3 0 0 1-4.9-.1l.9 .8a3 3 0 0 1-4.8-.9l.6 .9a3 3 0 0 1-4.5-1.7l.5 1a3 3 0 0 1-4.3-2.4l.4 1.1a3 3 0 0 1-3.9-3.1l.2 1.2a3 3 0 0 1-3.4-3.7v1.1a3 3 0 0 1-2.9-4.1l-.2 1.1a3 3 0 0 1-2.2-4.5l-.4 1a3 3 0 0 1-1.6-4.8l-.5 1a3 3 0 0 1-1-5l-.7 .9a3 3 0 0 1-.3-5.2l-.8 .9a3 3 0 0 1 .4-5.2l-.9 .7a3 3 0 0 1 .9-5.1l-.9 .6a3 3 0 0 1 1.6-4.9l-1.1 .4a3 3 0 0 1 2.2-4.7l-1.1 .4a3 3 0 0 1 2.8-4.3l-1.1 .2a3 3 0 0 1 3.2-3.9h-1.1a3 3 0 0 1 3.7-3.4h-1.1l.1-.7z" fill="none" stroke="#000080" stroke-width=".35"/>
<path d="M8.8 8.2h402.4v279.8h-402.4zM372.7 256.2v7.5M411 249.5l-69.2 .4v38M411 256.1h-69.2M341.6 271.5h69.6M411.2 263.7l-69.4 .2" fill="none" stroke="#000" stroke-width=".35"/>
<g font-size="5.6">
<text x="148.9" y="24.3">External Evironment</text>
<text x="213" y="24.3">Internal Location</text>
</g>
<g font-size="5.6" fill="#000080">
<text x="86.9" y="55.6">EVC7001 eDock</text>
<text x="91.6" y="62">Charge Point</text>
<text x="301.3" y="62.6">Consumer Unit</text>
<text x="144.5" y="108.8">EVC7101</text>
<text x="139.8" y="115.3">Mounting Post</text>
<text x="277.4" y="122.4">CAT5 data</text>
<text x="277.4" y="128.8">connection</text>
<text x="141.8" y="146.4">Suitable mounting</text>
<text x="141.8" y="152.9">foundation</text>
<text x="167.1" y="179.6">Ground Level</text>
<text x="90.2" y="269.2">Appropriately sized ducting for the amount of</text>
<text x="90.2" y="275.7">cables</text>
</g>
<text font-size="4.2" fill="#000080" x="12.9" y="88.6">Dual post Option available EVC7102</text>
<g font-size="4.2" fill="#f00">
<text x="71.9" y="150.7" transform="rotate(-90 71.9 150.7)">1000mm</text>
<text x="273.3" y="179.6" transform="rotate(-90 273.3 179.6)">450-1200mm</text>
</g>
<g font-size="2.8">
<text x="343.3" y="254.5">Title - Single Charge Point Mounted to External Point</text>
<text x="343.5" y="262.5">Drawn by - A R Hume</text>
<text x="373.5" y="262.2">Date - 15/07/2024</text>
<text x="344" y="269.1">TGN -</text>
<text x="354.8" y="269.1">0028 V1.0</text>
</g>
</svg>
